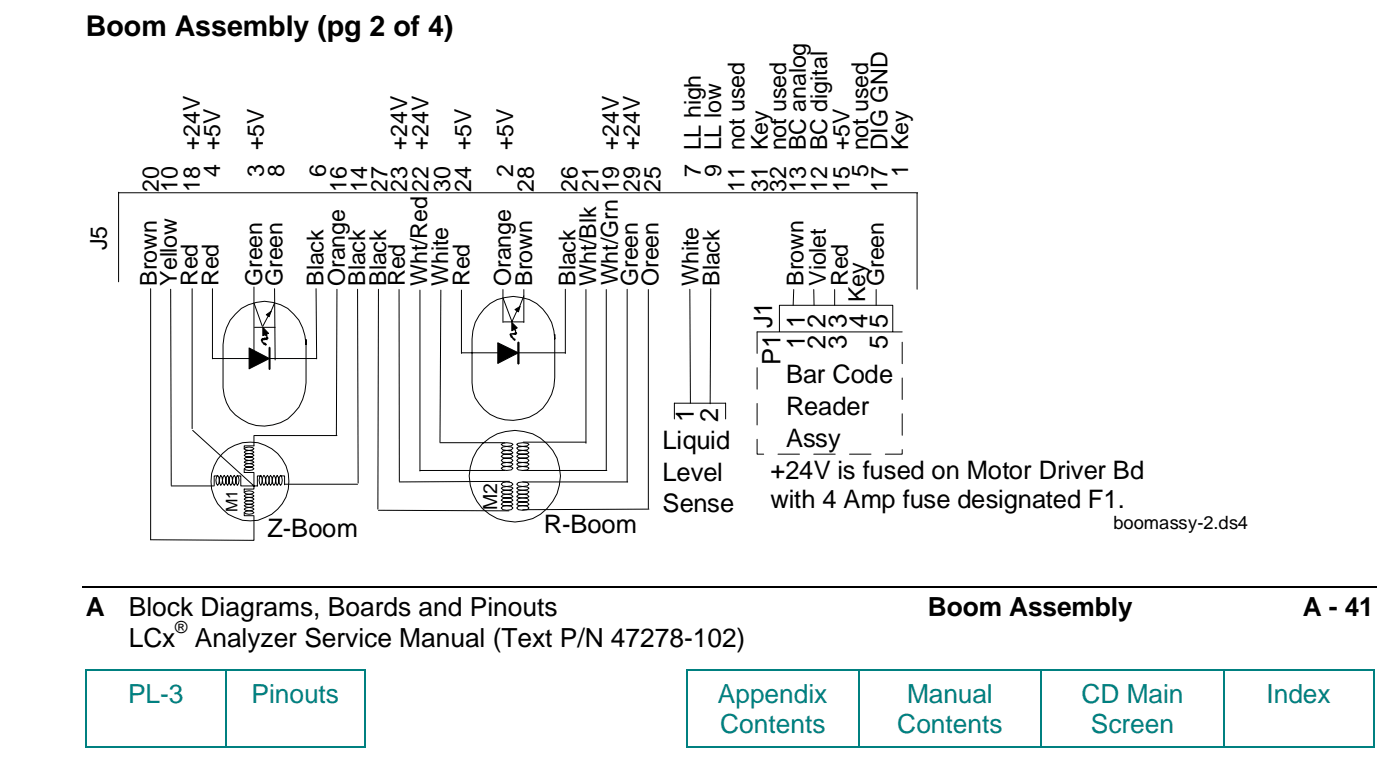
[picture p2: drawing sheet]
<svg xmlns="http://www.w3.org/2000/svg" width="207mm" height="114mm" viewBox="0 0 207 114" stroke-linecap="round" stroke-linejoin="round" font-family="sans-serif">
<path d="M12.2 86.8h191.5" fill="none" stroke="#000" stroke-width=".25"/>
<g fill="#008080">
<path d="M12.6 98.9h.2v.3h-.2z" fill-rule="evenodd"/>
<path d="M12.6 98.9h.2v.3h-.2z" fill-rule="evenodd"/>
</g>
<path d="M12.8 99.1h20.4" fill="none" stroke="#008080" stroke-width=".25"/>
<path d="M33.2 98.9h.3v.3h-.3z" fill-rule="evenodd" fill="#008080"/>
<path d="M33.5 99.1h20.4" fill="none" stroke="#008080" stroke-width=".25"/>
<g fill="#008080">
<path d="M53.9 98.9h.2v.3h-.2z" fill-rule="evenodd"/>
<path d="M53.9 98.9h.2v.3h-.2z" fill-rule="evenodd"/>
<path d="M101.5 98.9h.2v.3h-.2z" fill-rule="evenodd"/>
<path d="M101.5 98.9h.2v.3h-.2z" fill-rule="evenodd"/>
</g>
<path d="M101.7 99.1h25.2" fill="none" stroke="#008080" stroke-width=".25"/>
<path d="M126.9 98.9h.2v.3h-.2z" fill-rule="evenodd" fill="#008080"/>
<path d="M127.1 99.1h26.8" fill="none" stroke="#008080" stroke-width=".25"/>
<path d="M153.9 98.9h.2v.3h-.2z" fill-rule="evenodd" fill="#008080"/>
<path d="M154.1 99.1h26.8" fill="none" stroke="#008080" stroke-width=".25"/>
<path d="M180.9 98.9h.2v.3h-.2z" fill-rule="evenodd" fill="#008080"/>
<path d="M181.1 99.1h22" fill="none" stroke="#008080" stroke-width=".25"/>
<g fill="#008080">
<path d="M203.1 98.9h.2v.3h-.2z" fill-rule="evenodd"/>
<path d="M203.1 98.9h.2v.3h-.2z" fill-rule="evenodd"/>
</g>
<path d="M12.7 99.2v11.1" fill="none" stroke="#008080" stroke-width=".25"/>
<g fill="#008080">
<path d="M12.6 110.3h.2v.2h-.2z" fill-rule="evenodd"/>
<path d="M12.6 110.3h.2v.2h-.2z" fill-rule="evenodd"/>
</g>
<path d="M33.4 99.2v11.1M12.8 110.4h20.4" fill="none" stroke="#008080" stroke-width=".25"/>
<path d="M33.2 110.3h.3v.2h-.3z" fill-rule="evenodd" fill="#008080"/>
<path d="M54 99.2v11.1M33.5 110.4h20.4" fill="none" stroke="#008080" stroke-width=".25"/>
<g fill="#008080">
<path d="M53.9 110.3h.2v.2h-.2z" fill-rule="evenodd"/>
<path d="M53.9 110.3h.2v.2h-.2z" fill-rule="evenodd"/>
</g>
<path d="M101.6 99.2v11.1" fill="none" stroke="#008080" stroke-width=".25"/>
<g fill="#008080">
<path d="M101.5 110.3h.2v.2h-.2z" fill-rule="evenodd"/>
<path d="M101.5 110.3h.2v.2h-.2z" fill-rule="evenodd"/>
</g>
<path d="M127 99.2v11.1M101.7 110.4h25.2" fill="none" stroke="#008080" stroke-width=".25"/>
<path d="M126.9 110.3h.2v.2h-.2z" fill-rule="evenodd" fill="#008080"/>
<path d="M154 99.2v11.1M127.1 110.4h26.8" fill="none" stroke="#008080" stroke-width=".25"/>
<path d="M153.9 110.3h.2v.2h-.2z" fill-rule="evenodd" fill="#008080"/>
<path d="M181 99.2v11.1M154.1 110.4h26.8" fill="none" stroke="#008080" stroke-width=".25"/>
<path d="M180.9 110.3h.2v.2h-.2z" fill-rule="evenodd" fill="#008080"/>
<path d="M203.2 99.2v11.1M181.1 110.4h22" fill="none" stroke="#008080" stroke-width=".25"/>
<g fill="#008080">
<path d="M203.1 110.3h.2v.2h-.2z" fill-rule="evenodd"/>
<path d="M203.1 110.3h.2v.2h-.2z" fill-rule="evenodd"/>
</g>
<g fill="none" stroke="#000" stroke-width=".15">
<path d="M17.5 28.4v13.3M17.6 28.5h118.1M135.7 28.6v14.2M22.3 42.7v37.1l15.3 .1M25.2 42.8l.1 29M28.4 42.7v20.7M31.4 42.7v10.4M31.4 53h15.4M34.8 46.5a6 6 0 0 1 6.1-1.6 6 6 0 0 1 4.2 4.7l.2 1.3v-.7v6.4a6.3 6.3 0 0 1-4.9 6.2 6 6 0 0 1-6.9-3.3l-.3-1-.2-1.2v-6.4a6.7 6.7 0 0 1 1.8-4.4zM37.6 42.4v10.8M37.6 44.8l1.2 3.4M37.6 48.4h3.1"/>
<path d="M39.7 46.6l-.8 1.6M40.6 42.7l.1 10.5M40.6 44.8l-.6 1.4M46.8 42.7v10.4M49.8 42.8v21.6M52.9 42.8l.1 28.6M56 42.8l-.1 32.5M59 42.8l.1 28.4M62.1 42.9v26.8M65.2 42.9l-.1 22.5M68.3 42.9v9.4M68.3 52.2h15.3"/>
<path d="M71.6 45.7a6.1 6.1 0 0 1 10.3 3.2l.2 1.2v-.6v6.4a6.1 6.1 0 0 1-6.2 6.3 5.8 5.8 0 0 1-6.1-5.6v-6.5a6.2 6.2 0 0 1 1.8-4.4zM74.4 42.8v4.9M74.4 44l1.3 3.5M74.5 47.6h3M76.5 45.9l-.8 1.7M77.5 42.8v4.9M77.5 43.7l-.7 1.7M83.6 42.8v9.5M86.7 42.8v22.7M89.7 42.8v26.7M92.8 42.8v28.5M95.9 42.8v32.4"/>
<path d="M102 42.8l.1 16.8M105.1 42.7l-.1 17M112 49.1h21.4M115.3 49v-3.9h16.8v3.9M117.4 42.8l-.1 2.3M120.4 42.8v2.3M123.5 42.8v2.3M129.6 42.8v2.3M25.3 71.9h6.3M28.5 63.6l9.1 8.3M32.2 70.3a1.21 1.21 0 0 1 0 1.5 1.21 1.21 0 0 1 0-1.5zM32.2 70.4h-.5v1.5"/>
<path d="M32.7 70.3a1.21 1.21 0 0 1 0 1.5 1.4 1.4 0 0 1 0-1.5zM33.2 70.3a1.21 1.21 0 0 1 0 1.5 1.21 1.21 0 0 1 0-1.5zM33.7 70.3a1.4 1.4 0 0 1 0 1.5 1.21 1.21 0 0 1 0-1.5zM34.1 70.3a1.21 1.21 0 0 1 0 1.5 1.21 1.21 0 0 1 0-1.5zM34.6 70.3a1.21 1.21 0 0 1 0 1.5 1.21 1.21 0 0 1 0-1.5zM35.1 70.3a1.21 1.21 0 0 1 0 1.5 1.4 1.4 0 0 1 0-1.5zM35.1 70.4h.5v1.5h2.5v-1.5h.5M36.1 67.3a1.15 1.15 0 0 1 1.5 0 1.15 1.15 0 0 1-1.5 0zM36.1 66.9a1.15 1.15 0 0 1 1.5 0 1.33 1.33 0 0 1-1.5 0zM36.1 68.8a1.15 1.15 0 0 1 1.5 0 1.15 1.15 0 0 1-1.5 0zM36.1 68.3a1.15 1.15 0 0 1 1.5 0 1.33 1.33 0 0 1-1.5 0zM36.1 67.8a1.15 1.15 0 0 1 1.5 0 1.15 1.15 0 0 1-1.5 0z"/>
<path d="M36.1 66.4a1.15 1.15 0 0 1 1.5 0 1.15 1.15 0 0 1-1.5 0zM36.1 69.3a1.15 1.15 0 0 1 1.5 0 1.15 1.15 0 0 1-1.5 0zM36.1 73.8a1.15 1.15 0 0 1 1.5 0 1.15 1.15 0 0 1-1.5 0zM36.1 73.3a1.15 1.15 0 0 1 1.5 0 1.33 1.33 0 0 1-1.5 0zM36.1 75.3a1.15 1.15 0 0 1 1.5 0 1.15 1.15 0 0 1-1.5 0zM36.1 74.8a1.33 1.33 0 0 1 1.5 0 1.15 1.15 0 0 1-1.5 0zM36.1 74.3a1.15 1.15 0 0 1 1.5 0 1.15 1.15 0 0 1-1.5 0zM36.1 72.8a1.15 1.15 0 0 1 1.5 0 1.15 1.15 0 0 1-1.5 0zM36.1 75.8a1.15 1.15 0 0 1 1.5 0 1.15 1.15 0 0 1-1.5 0zM36.1 69.4v.5h1.5v2.4h-1.5v.5M36.1 75.8v.5h1.5M37.6 64.5v1.4h-1.5v.5"/>
<path d="M37.6 76.3v3.5M37.6 64.4h12.2M38.6 70.3a1.4 1.4 0 0 1 0 1.5 1.21 1.21 0 0 1 0-1.5zM39 70.3a1.21 1.21 0 0 1 0 1.5 1.21 1.21 0 0 1 0-1.5zM39.6 70.3a1.21 1.21 0 0 1 0 1.5 1.21 1.21 0 0 1 0-1.5zM40 70.3a1.21 1.21 0 0 1 0 1.5 1.4 1.4 0 0 1 0-1.5zM40.5 70.3a1.21 1.21 0 0 1 0 1.5 1.21 1.21 0 0 1 0-1.5zM41 70.3a1.21 1.21 0 0 1 0 1.5 1.4 1.4 0 0 1 0-1.5zM41.5 70.3a1.21 1.21 0 0 1 0 1.5 1.21 1.21 0 0 1 0-1.5zM41.6 70.4h.5v1.3M42.1 71.6h10.8M56 75.5h19.3"/>
<path d="M62.1 69.6h12.6M65.1 65.5h9.6M74.1 72.7a1.6 1.6 0 0 1 1.8 0 1.28 1.28 0 0 1-1.8 0zM74.1 72.2a1.6 1.6 0 0 1 1.8 0 1.41 1.41 0 0 1-1.8 0zM74.1 69.2a1.6 1.6 0 0 1 1.8 0 1.28 1.28 0 0 1-1.8 0zM74.1 68.6a1.6 1.6 0 0 1 1.8 0 1.28 1.28 0 0 1-1.8 0zM74.1 66.3a1.6 1.6 0 0 1 1.8 0 1.28 1.28 0 0 1-1.8 0zM74.1 67.5a1.28 1.28 0 0 1 1.8 0 1.34 1.34 0 0 1-1.8 0zM74.1 66.9a1.28 1.28 0 0 1 1.8 0 1.66 1.66 0 0 1-1.8 0zM74.1 65.7a1.6 1.6 0 0 1 1.8 0 1.41 1.41 0 0 1-1.8 0zM74.1 74.6a1.28 1.28 0 0 1 1.8 0h-.1a2.09 2.09 0 0 1-1.7 0zM74.1 73.4a1.28 1.28 0 0 1 1.8 0 1.66 1.66 0 0 1-1.8 0z"/>
<path d="M74.1 71.6a1.28 1.28 0 0 1 1.8 0 1.28 1.28 0 0 1-1.8 0zM74.4 67.8l.5-.1 .7 .1 .3 .3-.3 .2h-1.2l-.3-.2zM74.4 73.7l.5-.1 .7 .1 .3 .3a1.34 1.34 0 0 1-1.8 0zM74.4 74.9l.5-.1 .7 .1 .3 .2a1.28 1.28 0 0 1-1.8 0zM75.4 71.2l-16.3 .1M76.4 69.2l.1-.1a1.9 1.9 0 0 1 1.7 .1 1.39 1.39 0 0 1-1.8 0zM76.4 68.6h.1a1.9 1.9 0 0 1 1.7 0 1.39 1.39 0 0 1-1.8 0zM76.4 66.3l.1-.1a1.9 1.9 0 0 1 1.7 .1 1.39 1.39 0 0 1-1.8 0zM76.4 65.7l.1-.1a1.9 1.9 0 0 1 1.7 .1 1.55 1.55 0 0 1-1.8 0zM76.4 74.6a1.39 1.39 0 0 1 1.8 0 2.33 2.33 0 0 1-1.8 0zM76.5 72.1a1.9 1.9 0 0 1 1.7 .1 1.55 1.55 0 0 1-1.8 0zM76.5 72.7a1.9 1.9 0 0 1 1.7 0 1.39 1.39 0 0 1-1.8 0z"/>
<path d="M76.7 67.8l.6-.1 .7 .1 .2 .3-.2 .2h-1.3l-.3-.2zM76.7 67.2h.6h.7l.2 .3v.1a1.9 1.9 0 0 1-1.8-.1zM76.7 66.7l.6-.1 .7 .1 .2 .2a2.06 2.06 0 0 1-1.8 0zM76.7 74.9l.6-.1 .7 .1 .2 .2a1.39 1.39 0 0 1-1.8 0zM76.7 73.7l.6-.1 .7 .1 .2 .3v.1a1.9 1.9 0 0 1-1.8-.1zM76.7 73.2l.6-.1 .7 .1 .2 .2a2.06 2.06 0 0 1-1.8 0zM76.7 71.3h.6h.7l.2 .3a1.39 1.39 0 0 1-1.8 0zM77.2 69.6h12.6M77.3 71.3h15.6M77.4 65.4h9.3M96 75.3l-18.7 .1M99.8 61.9v-2.3h7.5v2.3"/>
<circle cx="37" cy="71.2" r="5.8"/>
<circle cx="76.2" cy="70.4" r="6.8"/>
</g>
<g fill="#000" stroke="#000" stroke-width=".15">
<path d="M36.8 51.4l3 1.6-3 1.5z" fill-rule="evenodd"/>
<path d="M38.9 48.4l.8 .9-.8 .3z" fill-rule="evenodd"/>
<path d="M39.4 46.5l.7-.5-.3 .8z" fill-rule="evenodd"/>
<path d="M73.6 50.7l3.1 1.5-3.1 1.5z" fill-rule="evenodd"/>
<path d="M75.7 47.7l.8 .8-.8 .4z" fill-rule="evenodd"/>
<path d="M76.2 45.8l.7-.5-.2 .8z" fill-rule="evenodd"/>
</g>
<path d="M39.1 49.3a.22 .22 0 0 1 .3 0 .22 .22 0 0 1 .1 .2h.1v.3l.1 .3-.1 .2-.4-.1v-.1l.1 .1-.1 .1-.3 .1-.1-.1 .2 .4 .1-.1 .4 .3v.1l-.3 .1-.5-.4-.1-.4 .2-.3 .3-.1 .3 .2 .1-.1-.2 .1 .1-.2 .1 .1h-.1v-.3l-.3-.2zM39.8 51.3l.2 .1v3.2l-.1 .1-.2-.1v-3.2zM75.9 48.5l.1-.1 .3 .1-.1 .1 .1 .1v.4l.2 .2-.2 .2h-.7l.3 .2-.1 .1 .1 .2 .1-.1 .3 .2-.1 .3h-.2l-.2-.3-.3-.3v-.1l-.1-.2 .1-.2 .8-.1-.2 .2v-.2h.2h-.1v-.3l-.3-.3v.1zM76.5 50.6l.1-.1 .2 .1v3.2v.1l-.3-.1z" fill="#000"/>
<path d="M112 49.1v18.1h21.4v-18.1" fill="none" stroke="#000" stroke-width=".15" stroke-dasharray="3.2 2.1"/>
<text font-size="4.2" x="12.7" y="5.4">Boom Assembly (pg 2 of 4)</text>
<g font-size="3.9">
<text x="12.7" y="91.1">A</text>
<text x="19.1" y="91.1">Block Diagrams, Boards and Pinouts</text>
<text x="19.1" y="95.6">LCx</text>
<text x="28.8" y="95.6">Analyzer Service Manual (Text P/N 47278-102)</text>
<text x="137.3" y="91.1">Boom Assembly</text>
<text x="192.7" y="91.1">A - 41</text>
</g>
<g font-size="3.9" fill="#008080">
<text x="18.9" y="103.9">PL-3</text>
<text x="37.2" y="103.9">Pinouts</text>
<text x="106.2" y="103.9">Appendix</text>
<text x="134.2" y="103.9">Manual</text>
<text x="160" y="103.9">CD Main</text>
<text x="187.3" y="103.9">Index</text>
<text x="106.5" y="108.4">Contents</text>
<text x="132.7" y="108.4">Contents</text>
<text x="161.3" y="108.4">Screen</text>
</g>
<g font-size="3.8">
<text x="114.2" y="48.6" transform="rotate(-90 114.2 48.6)">J1</text>
<text x="115.5" y="54" transform="rotate(-90 115.5 54)">P1</text>
<text x="119.1" y="51.6" transform="rotate(-90 119.1 51.6)">1</text>
<text x="119.1" y="48.5" transform="rotate(-90 119.1 48.5)">1</text>
<text x="122.1" y="51.6" transform="rotate(-90 122.1 51.6)">2</text>
<text x="122.1" y="48.5" transform="rotate(-90 122.1 48.5)">2</text>
<text x="125.2" y="51.6" transform="rotate(-90 125.2 51.6)">3</text>
<text x="125.2" y="48.5" transform="rotate(-90 125.2 48.5)">3</text>
<text x="128.3" y="48.5" transform="rotate(-90 128.3 48.5)">4</text>
<text x="131.3" y="51.6" transform="rotate(-90 131.3 51.6)">5</text>
<text x="131.3" y="48.5" transform="rotate(-90 131.3 48.5)">5</text>
<text x="116.3" y="56.6">Bar Code</text>
<text x="102.6" y="62.4" transform="rotate(-90 102.6 62.4)">1</text>
<text x="106.2" y="62.4" transform="rotate(-90 106.2 62.4)">2</text>
<text x="116.3" y="61.3">Reader</text>
<text x="98" y="66.3">Liquid</text>
<text x="98" y="71.1">Level</text>
<text x="114" y="70.8">+24V is fused on Motor Driver Bd</text>
<text x="116.3" y="66.1">Assy</text>
<text x="98" y="75.7">Sense</text>
<text x="114" y="75.2">with 4 Amp fuse designated F1.</text>
<text x="39.6" y="79.4">Z-Boom</text>
<text x="80.4" y="78.8">R-Boom</text>
</g>
<g font-size="3.4">
<text x="23.5" y="28.3" transform="rotate(-90 23.5 28.3)">20</text>
<text x="26.3" y="28.3" transform="rotate(-90 26.3 28.3)">10</text>
<text x="29.6" y="28.3" transform="rotate(-90 29.6 28.3)">18 +24V</text>
<text x="32.6" y="26.2" transform="rotate(-90 32.6 26.2)">4 +5V</text>
<text x="39" y="26.2" transform="rotate(-90 39 26.2)">3 +5V</text>
<text x="42.1" y="26.2" transform="rotate(-90 42.1 26.2)">8</text>
<text x="48.2" y="26.2" transform="rotate(-90 48.2 26.2)">6</text>
<text x="51.2" y="28.3" transform="rotate(-90 51.2 28.3)">16</text>
<text x="54.3" y="28.3" transform="rotate(-90 54.3 28.3)">14</text>
<text x="57.3" y="28.3" transform="rotate(-90 57.3 28.3)">27</text>
<text x="60.2" y="28.3" transform="rotate(-90 60.2 28.3)">23 +24V</text>
<text x="63.4" y="28.3" transform="rotate(-90 63.4 28.3)">22 +24V</text>
<text x="66.6" y="28.3" transform="rotate(-90 66.6 28.3)">30</text>
<text x="69.7" y="28.3" transform="rotate(-90 69.7 28.3)">24 +5V</text>
<text x="75.9" y="26.2" transform="rotate(-90 75.9 26.2)">2 +5V</text>
<text x="79" y="28.3" transform="rotate(-90 79 28.3)">28</text>
<text x="85.4" y="28.3" transform="rotate(-90 85.4 28.3)">26</text>
<text x="88.5" y="28.3" transform="rotate(-90 88.5 28.3)">21</text>
<text x="91.5" y="28.3" transform="rotate(-90 91.5 28.3)">19 +24V</text>
<text x="94.6" y="28.3" transform="rotate(-90 94.6 28.3)">29 +24V</text>
<text x="97.7" y="28.3" transform="rotate(-90 97.7 28.3)">25</text>
<text x="103.6" y="26.2" transform="rotate(-90 103.6 26.2)">7 LL high</text>
<text x="106.7" y="26.2" transform="rotate(-90 106.7 26.2)">9 LL low</text>
<text x="110.1" y="28.3" transform="rotate(-90 110.1 28.3)">11 not used</text>
<text x="113.6" y="28.3" transform="rotate(-90 113.6 28.3)">31 Key</text>
<text x="116.3" y="28.3" transform="rotate(-90 116.3 28.3)">32 not used</text>
<text x="119.2" y="28.3" transform="rotate(-90 119.2 28.3)">13 BC analog</text>
<text x="122.4" y="28.3" transform="rotate(-90 122.4 28.3)">12 BC digital</text>
<text x="125.7" y="28.3" transform="rotate(-90 125.7 28.3)">15 +5V</text>
<text x="128.4" y="26.2" transform="rotate(-90 128.4 26.2)">5 not used</text>
<text x="131.3" y="28.3" transform="rotate(-90 131.3 28.3)">17 DIG GND</text>
<text x="134.3" y="26.2" transform="rotate(-90 134.3 26.2)">1 Key</text>
<text x="15.8" y="37" transform="rotate(-90 15.8 37)">J5</text>
<text x="23.2" y="42.3" transform="rotate(-90 23.2 42.3)">Brown</text>
<text x="26.2" y="42.3" transform="rotate(-90 26.2 42.3)">Yellow</text>
<text x="29.2" y="42.3" transform="rotate(-90 29.2 42.3)">Red</text>
<text x="32.3" y="42.3" transform="rotate(-90 32.3 42.3)">Red</text>
<text x="38.8" y="42.3" transform="rotate(-90 38.8 42.3)">Green</text>
<text x="41.8" y="42.3" transform="rotate(-90 41.8 42.3)">Green</text>
<text x="47.9" y="42.3" transform="rotate(-90 47.9 42.3)">Black</text>
<text x="51" y="42.3" transform="rotate(-90 51 42.3)">Orange</text>
<text x="54" y="42.3" transform="rotate(-90 54 42.3)">Black</text>
<text x="57.1" y="42.3" transform="rotate(-90 57.1 42.3)">Black</text>
<text x="59.9" y="42.3" transform="rotate(-90 59.9 42.3)">Red</text>
<text x="63.2" y="42.3" transform="rotate(-90 63.2 42.3)">Wht/Red</text>
<text x="66.3" y="42.3" transform="rotate(-90 66.3 42.3)">White</text>
<text x="69.4" y="42.3" transform="rotate(-90 69.4 42.3)">Red</text>
<text x="75.6" y="42.3" transform="rotate(-90 75.6 42.3)">Orange</text>
<text x="78.7" y="42.3" transform="rotate(-90 78.7 42.3)">Brown</text>
<text x="85.1" y="42.3" transform="rotate(-90 85.1 42.3)">Black</text>
<text x="88.2" y="42.3" transform="rotate(-90 88.2 42.3)">Wht/Blk</text>
<text x="91.4" y="42.2" transform="rotate(-90 91.4 42.2)">Wht/Grn</text>
<text x="94.3" y="42.3" transform="rotate(-90 94.3 42.3)">Green</text>
<text x="97.4" y="42.3" transform="rotate(-90 97.4 42.3)">Oreen</text>
<text x="103.3" y="42.3" transform="rotate(-90 103.3 42.3)">White</text>
<text x="106.4" y="42.3" transform="rotate(-90 106.4 42.3)">Black</text>
<text x="118.8" y="42.3" transform="rotate(-90 118.8 42.3)">Brown</text>
<text x="122.1" y="42.3" transform="rotate(-90 122.1 42.3)">Violet</text>
<text x="125.4" y="42.3" transform="rotate(-90 125.4 42.3)">Red</text>
<text x="127.9" y="44.7" transform="rotate(-90 127.9 44.7)">Key</text>
<text x="130.7" y="42.3" transform="rotate(-90 130.7 42.3)">Green</text>
</g>
<text font-size="2.9" x="73.6" y="75.5" transform="rotate(-90 73.6 75.5)">M2</text>
<text font-size="2.7" x="164.7" y="78.2">boomassy-2.ds4</text>
<text font-size="2.5" x="25.9" y="93.6">®</text>
<text font-size="2.4" x="35.1" y="75.7" transform="rotate(-90 35.1 75.7)">M1</text>
</svg>
